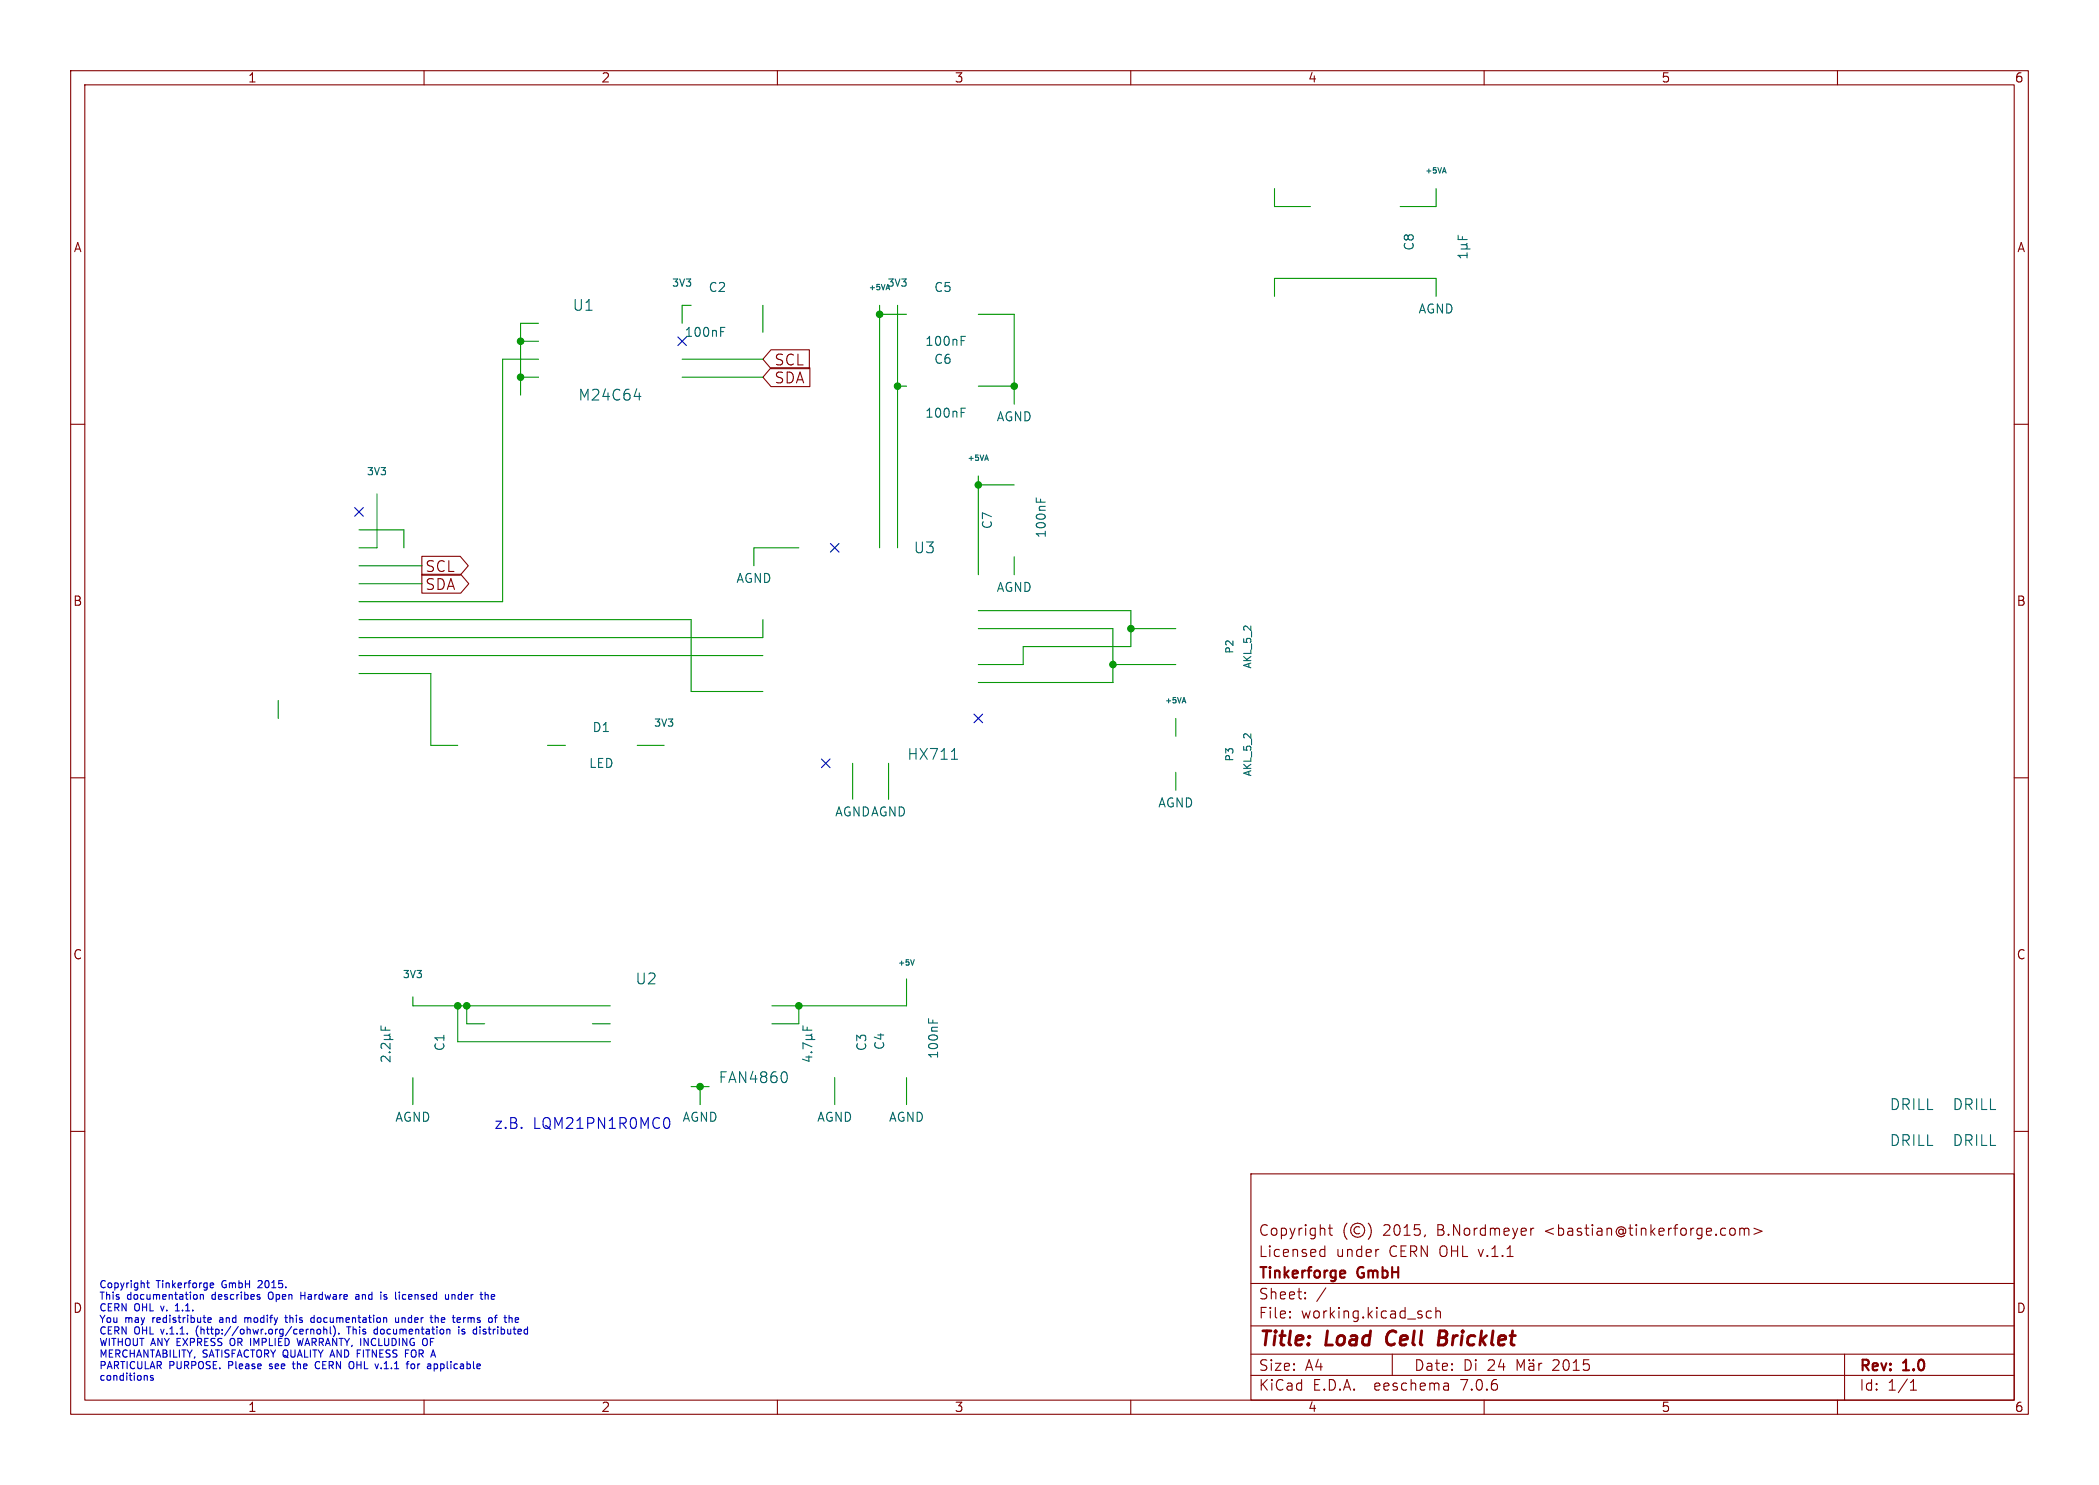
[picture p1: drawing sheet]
<svg xmlns="http://www.w3.org/2000/svg" width="297mm" height="210mm" viewBox="0 0 297 210" stroke-linecap="round" stroke-linejoin="round" font-family="sans-serif">
<g fill="none" stroke="#840000" stroke-width=".15">
<path d="M10 10h277v190h-277zM12 12h273v186h-273zM60 10v2M110 10v2M160 10v2M210 10v2M260 10v2M10 60h2M109.1 52h5.5v2.7h-5.5l-1.2-1.4zM109.1 49.5h5.4v2.6h-5.4l-1.2-1.3zM285 60h2M59.7 78.7h5.4l1.2 1.3-1.2 1.3h-5.4z"/>
<path d="M59.7 81.2h5.5l1.1 1.4-1.1 1.3h-5.5zM10 110h2M285 110h2M10 160h2M285 160h2M177 166h108v32h-108zM186.9 177.6l.1 .1 .5-.1M186.9 176.8l.1-.1 .5 .1M187.5 176.2v1.5M188 173.7h.5M188.2 173.2v1.3v.1l.3 .1M190.6 173a1.72 1.72 0 0 0 0 2.3"/>
<path d="M192.4 173.6a.52 .52 0 0 0-.8 .4 .52 .52 0 0 0 .8 .4M193.6 173a1.72 1.72 0 0 1 0 2.3M195 176.7h.1M201.7 174.6l-.2 .3M216.6 173.7v1M217 173.7l-.3 .1-.1 .2M245 173.7a.41 .41 0 0 1 .5 .3v.4a.41 .41 0 0 1-.5 .3M246.2 173.8a.37 .37 0 0 1 .6 .1M246.2 173.7v1M246.8 173.9l.2-.2 .4 .1 .1 .9M246.8 173.9v.8M248.2 173.7l1.1 .4-1.1 .5"/>
<path d="M60 198v2M110 198v2M160 198v2M177 194.5h108M177 191.5h108M177 187.5h108M177 181.5h108M182.5 186.3h.1l-.1 .1M182.5 186.3v.1M182.5 185.5v.1M182.5 185.5h.1l-.1 .1M184.7 183.6v.1"/>
<path d="M184.7 183.6h-.1l.1 .1M184.7 182.8v.1M184.7 182.8h-.1l.1 .1M187.6 182.1l-1.3 2M197 191.5v3M202.5 185.5l-.4-.1-.3 .3v.4l.2 .2 .1 .1 .4-.1M203.2 185.5a.37 .37 0 0 1 .6 .1v.8M203.2 184.9v1.5M204.9 195.7l.1 .9M205 196.5l-.2 .1M205 196h-.2M210 198v2"/>
<path d="M214.7 193.8v-1.5l.5 1.1 .5-1.1v1.5M216.4 192.9l.1-.1 .5 .1v.9M216.4 192.3l.1 .1h-.1M216.4 192.3l-.1 .1h.1M216.4 192.3v.1M217 192.3v.1M217 192.3l-.1 .1h.1M217 193.2h-.5a.29 .29 0 0 0-.2 .3 .29 .29 0 0 0 .2 .3l.5-.1M217.7 192.8v1M218.2 192.8l-.3 .1-.2 .2M260 198v2M261 191.5v6.5"/>
<path d="M270.3 196.6h.9M270.3 195.5l.4-.4v1.5"/>
<circle cx="192.1" cy="174" r="1"/>
</g>
<path d="M196.5 188.5a1.27 1.27 0 0 0 0 1.6M203.6 189.2h.7M204.3 189.2l.3 .1M204.4 188.2h-.7l-.2 2h.8l.2-.1M204.5 189.1l-.2 .1" fill="none" stroke="#840000" stroke-width=".4"/>
<path d="M190.1 179.7l.2 .1v.2l-.7 .2M190.3 180.6l-.2 .1" fill="none" stroke="#840000" stroke-width=".3"/>
<g fill="none" stroke="#0000c2" stroke-width=".15">
<path d="M94.3 158.1h.1a.95 .95 0 0 1 0 1.5h-.1M20.7 194.5l.1 .2v.5M20.7 181.4h.4M20.9 181.1v.9l.2 .1M21.7 194.6l-.3-.1-.1 .2v.1l.4 .1v.2h-.4M24.8 185.4h.6M25 184.5l-.2 .2M27.6 183.1h.2l.1 .2v.4h-.3M27.8 187.9v.7M28.3 183.2l.2-.1h.2l.1 .6M28.3 183.1v.6M29.4 186.7l.5-.1-.1-.2-.2-.1-.2 .2 .1 .5h.3"/>
<path d="M29.7 181.6l.2-.2h.2l.1 .2v.1l-.5 .1M29.7 182l.2 .1h.3M31.1 186.7v.3M32.6 189.4v.7M34.6 186.3v.7M34.9 186.3l-.3 .1M36.6 181.1l-.1 .1M36.7 183.4l.1 .2-.1 .1M36.7 183.1h.1M37.1 181.5l-.6 .6h.6M38 182.9v.7M38.1 193.5l.1 .1"/>
<path d="M38.2 192.9v.3M40.3 186.3h.4M40.4 186v.9l.3 .1M41.4 192.9h.3M41.5 192.5v.9l.2 .2M42 189.3l.3 1 .2-.7 .2 .7M42.6 182.7v1M42.6 183.2h.5M44 186.8l.2 .2h.3M44 188v.7M44 188.1l.1-.1h.3v.7M44.5 186.4l-.3-.1-.2 .2"/>
<path d="M44.5 186v1M44.8 192.6a.5 .5 0 0 0-.2 .6 .5 .5 0 0 0 .6 .3M44.9 188h.3l.2 .2v.3l-.2 .2-.3-.1-.1-.1zM45.8 188.1l.2-.1h.2v.7M45.8 187.6v1.1M46.7 187.6v.9l.2 .2M47.2 187.5a1.19 1.19 0 0 1 0 1.5M47.9 188.6v.1M49.3 187.6v1.1M49.9 192.6a.72 .72 0 0 1 0 .9M50.4 183.1h.3l.1 .6M50.5 191.4h.4"/>
<path d="M50.8 183.3l-.3 .1-.2 .1 .2 .2h.3M53 188.6l.1 .1 .3-.1M53.4 188h-.3l-.1 .1M53.4 187.6v1.1M54.3 183.7h.4M54.7 183.1h-.2l-.2 .1 .1 .2 .3 .1M56 186.3v.7h.3l.1-.1M56.4 186.3v.7M56.5 182.7v.1M56.9 186.3v.7M57 183.1l-.1 .2 .1 .4M57 186.3l-.1 .1"/>
<path d="M57.4 191.4h.3M58.2 192.9h.3l.2 .2v.3l-.2 .2-.3-.1-.1-.1zM60.3 189.3a.72 .72 0 0 1 0 .9M61.4 192.9h.3l.2 .2-.1 .4h-.4M61.6 186.4l.1-.1 .3 .1v.6M61.6 186v1M63 183.1l.1 .6h.2h.2M63.5 183.1v.6M63.5 188l.2 .1v.6M64 183.1v.6M64.3 183.1h-.2l-.1 .1M64.9 187.6v.1"/>
<path d="M64.9 188v.7M65 186.3l.2 .3-.5 .1M65.1 187h-.1M65.4 188.6h.3M65.6 186.3v.7M65.6 186.4v.1M65.7 188h-.2l-.1 .1v.2l.3 .1M67.9 187.6v.1M67.9 188v.7M68.8 183.1l.3 .1v.5M69.6 183.1v.6M70 186.3h.3"/>
<path d="M70 183.3l-.5 .1M70.3 186l-.2 .1v.9M72.9 187h.4M72.9 186.4l.3-.1 .2 .3-.5 .1"/>
</g>
<g fill="none" stroke="#009600" stroke-width=".15">
<path d="M180.3 26.7v2.5h5.1M203.2 26.7v2.5h-5.1M73.7 53.3h2.5M73.7 48.3h2.5M76.2 50.8h-5.1v34.3h-20.3M76.2 45.7h-2.5v10.2M96.5 50.8h11.4M96.5 53.3h11.4M97.8 43.2h-1.3v2.5M107.9 43.2v3.8M124.5 43.2v34.3M124.5 44.5h3.8"/>
<path d="M127 43.2v34.3M127 54.6h1.3M138.4 54.6h5.1M138.4 44.5h5.1v12.7M180.3 41.9v-2.5h22.9v2.5M50.8 74.9h6.3v2.6M53.3 69.9v7.6h-2.5M113 77.5h-6.3v2.5M138.4 67.3v14M138.4 68.6h5.1M143.5 78.7v2.6M39.4 99.1v2.5"/>
<path d="M50.8 87.6h47v10.2h10.1M50.8 80h8.9M50.8 95.3h10.2v10.1h3.8M50.8 82.6h8.9M50.8 92.7h57.1M107.9 87.6v2.6h-57.1M138.4 86.4h21.6v5h-15.2v2.6h-6.4M138.4 88.9h19.1v7.6h-19.1M157.5 94h8.9M160 88.9h6.4M77.5 105.4h2.5M90.2 105.4h3.8"/>
<path d="M120.6 108v5M125.7 108v5M166.4 101.6v2.5M166.4 109.2v2.6M128.3 138.4v3.8h-19.1M58.4 141v1.2h28M58.4 152.4v3.8M64.8 142.2v5.1h21.6M66 142.2v2.6h2.6M83.8 144.8h2.6M97.8 153.7h2.5M99.1 153.7v2.5"/>
<path d="M113 142.2v2.6h-3.8M118.1 152.4v3.8M128.3 152.4v3.8"/>
</g>
<path d="M95.9 47.7l1.2 1.2M97.1 47.7l-1.2 1.2M50.2 71.8l1.2 1.2M51.4 71.8l-1.2 1.2M117.5 76.9l1.2 1.2M118.7 76.9l-1.2 1.2M116.2 107.3l1.2 1.3M117.4 107.3l-1.2 1.3M137.8 101l1.2 1.2M139 101l-1.2 1.2" fill="none" stroke="#000084" stroke-width=".15"/>
<g fill="none" stroke="#006464" stroke-width=".15">
<path d="M204.4 23.7l.2 .8M206.3 33.3v.6h1.3M206.7 35.2h1.3M206.7 34.6h.7M206.9 33.5v.4M207.4 34.6l.2 .2v.2l-.2 .2M207.6 35.8v.7M207.6 36.1h-1.3l.4 .4M207.6 34.4l-.2 .2M89.7 56.1h1M90.5 55.6v1M102 46.9h.4"/>
<path d="M102 46.3h.6M136 58.3h.4M136 57.7h.6M136 48.2h.4M136 47.6h.6M139.6 64.4l.2 .7M146.6 70.4v.6M147.2 70.6v.4M167.5 98.6l.3 .8M134.6 107.4h.9M129.4 135.7l-.3 .8M53.9 145.1v.6h1.3"/>
<path d="M54.3 147h1.3M54.3 146.4h.7M54.5 145.3v.4M55 146.4l.2 .2v.2l-.2 .2M55.1 148.8h.1M55.2 149.4v.8l-.7-.8h-.2h-.3l-.1 .2v.3l.1 .2M55.2 147.6v.7l-.7-.7h-.2h-.3l-.1 .2v.3l.1 .2M55.2 146.2l-.2 .2M111.2 151.6a1.14 1.14 0 0 1 0 1.4M113.6 145.1v.6h1.3M114 149.5h.9M114 147h1.3"/>
<path d="M114 146.4h.7M114.2 145.3v.4M114.5 149.3v.8l-1-.3M114.7 146.4l.2 .2v.2l-.2 .2M114.8 148.8h.1M114.9 148l-1.3-.5v.8M114.9 146.2l-.2 .2M131.4 144.1v.6M132 144.2v.5"/>
</g>
<g fill="#009600" stroke="#009600" stroke-width=".15">
<circle cx="73.7" cy="48.3" r=".46"/>
<circle cx="73.7" cy="53.3" r=".46"/>
<circle cx="124.5" cy="44.5" r=".46"/>
<circle cx="127" cy="54.6" r=".46"/>
<circle cx="138.4" cy="68.6" r=".46"/>
<circle cx="143.5" cy="54.6" r=".46"/>
<circle cx="157.5" cy="94" r=".46"/>
<circle cx="160" cy="88.9" r=".46"/>
<circle cx="66" cy="142.2" r=".46"/>
<circle cx="64.8" cy="142.2" r=".46"/>
<circle cx="113" cy="142.2" r=".46"/>
<circle cx="99.1" cy="153.7" r=".46"/>
</g>
<g font-size="2.8" fill="#840000">
<text x="178" y="190.9">Title:</text>
<text x="187.7" y="190.9">Load</text>
<text x="197" y="190.9">Cell</text>
<text x="205.2" y="190.9">Bricklet</text>
</g>
<g font-size="2.1" fill="#006464">
<text x="80.9" y="44.2">U1</text>
<text x="81.7" y="56.9">M24C64</text>
<text x="129.2" y="78.5">U3</text>
<text x="128.3" y="107.7">HX711</text>
<text x="89.8" y="139.4">U2</text>
<text x="101.6" y="153.4">FAN4860</text>
<text x="267.3" y="157.2">DRILL</text>
<text x="276.2" y="157.2">DRILL</text>
<text x="267.3" y="162.3">DRILL</text>
<text x="276.2" y="162.3">DRILL</text>
</g>
<g font-size="2.1" fill="#840000">
<text x="109.5" y="51.9">SCL</text>
<text x="109.5" y="54.4">SDA</text>
<text x="60.1" y="83.6">SDA</text>
<text x="60.1" y="81.1">SCL</text>
<text x="178" y="178">Licensed</text>
<text x="178" y="175">Copyright</text>
<text x="189" y="178">under</text>
<text x="195.7" y="175">2015,</text>
<text x="196.6" y="178">CERN OHL v.1.1</text>
<text x="203.5" y="175">B.Nordmeyer</text>
<text x="218.8" y="175">&lt;bastian@tinkerforge.com&gt;</text>
<text x="178" y="184">Sheet:</text>
<text x="178" y="181.2">Tinkerforge</text>
<text x="192.2" y="181.2">GmbH</text>
<text x="178" y="186.7">File:</text>
<text x="184.1" y="186.7">working.kicad_sch</text>
<text x="178" y="196.9">KiCad</text>
<text x="178" y="194.1">Size:</text>
<text x="184.7" y="194.1">A4</text>
<text x="185.7" y="196.9">E.D.A.</text>
<text x="194.6" y="196.9">eeschema</text>
<text x="200" y="194.1">Date:</text>
<text x="207" y="196.9">7.0.6</text>
<text x="207" y="194.1">Di</text>
<text x="210.5" y="194.1">24</text>
<text x="220" y="194.1">2015</text>
<text x="263" y="194.3">Rev:</text>
<text x="263" y="196.9">Id:</text>
<text x="267.1" y="196.9">1/1</text>
<text x="269.4" y="194.3">1.0</text>
</g>
<g font-size="2.1" fill="#0000c2">
<text x="69.8" y="159.8">z.B.</text>
<text x="75.4" y="159.8">LQM21PN1R0MC0</text>
</g>
<g font-size="1.8" fill="#840000">
<text x="35" y="11.9">1</text>
<text x="85" y="11.9">2</text>
<text x="135" y="11.9">3</text>
<text x="185" y="11.9">4</text>
<text x="235" y="11.9">5</text>
<text x="285" y="11.9">6</text>
<text x="10.3" y="35.9">A</text>
<text x="285.3" y="35.9">A</text>
<text x="10.3" y="85.9">B</text>
<text x="285.3" y="85.9">B</text>
<text x="10.3" y="135.9">C</text>
<text x="285.3" y="135.9">C</text>
<text x="10.3" y="185.9">D</text>
<text x="285.3" y="185.9">D</text>
<text x="35" y="199.9">1</text>
<text x="85" y="199.9">2</text>
<text x="135" y="199.9">3</text>
<text x="185" y="199.9">4</text>
<text x="235" y="199.9">5</text>
<text x="285" y="199.9">6</text>
</g>
<g font-size="1.8" fill="#006464">
<text x="200.3" y="35.6" transform="rotate(-90 200.3 35.6)">C8</text>
<text x="100.2" y="41.5">C2</text>
<text x="132.1" y="41.5">C5</text>
<text x="96.8" y="47.9">100nF</text>
<text x="200.6" y="44.6">AGND</text>
<text x="130.8" y="49.1">100nF</text>
<text x="132.1" y="51.7">C6</text>
<text x="130.8" y="59.3">100nF</text>
<text x="140.9" y="59.8">AGND</text>
<text x="140.6" y="74.9" transform="rotate(-90 140.6 74.9)">C7</text>
<text x="148.2" y="76.2" transform="rotate(-90 148.2 76.2)">100nF</text>
<text x="104.1" y="82.7">AGND</text>
<text x="140.9" y="83.9">AGND</text>
<text x="83.7" y="103.7">D1</text>
<text x="83.3" y="108.8">LED</text>
<text x="118.1" y="115.7">AGNDAGND</text>
<text x="163.8" y="114.4">AGND</text>
<text x="63.1" y="148.7" transform="rotate(-90 63.1 148.7)">C1</text>
<text x="122.8" y="148.7" transform="rotate(-90 122.8 148.7)">C3</text>
<text x="125.3" y="148.6" transform="rotate(-90 125.3 148.6)">C4</text>
<text x="132.9" y="149.9" transform="rotate(-90 132.9 149.9)">100nF</text>
<text x="55.8" y="158.9">AGND</text>
<text x="96.5" y="158.9">AGND</text>
<text x="115.5" y="158.9">AGND</text>
<text x="125.7" y="158.9">AGND</text>
</g>
<g font-size="1.4" fill="#006464">
<text x="95" y="40.7">3V3</text>
<text x="125.5" y="40.7">3V3</text>
<text x="51.8" y="67.4">3V3</text>
<text x="174.7" y="92.6" transform="rotate(-90 174.7 92.6)">P2</text>
<text x="177.3" y="94.7" transform="rotate(-90 177.3 94.7)">AKL_5_2</text>
<text x="92.4" y="103">3V3</text>
<text x="174.7" y="107.8" transform="rotate(-90 174.7 107.8)">P3</text>
<text x="177.3" y="109.9" transform="rotate(-90 177.3 109.9)">AKL_5_2</text>
<text x="56.9" y="138.5">3V3</text>
</g>
<g font-size="1.4" fill="#0000c2">
<text x="14" y="182.2">Copyright</text>
<text x="14" y="183.9">This</text>
<text x="14" y="185.5">CERN</text>
<text x="18" y="183.9">documentation</text>
<text x="19" y="185.5">OHL</text>
<text x="22.2" y="182.2">Tinkerforge</text>
<text x="23" y="185.5">v.</text>
<text x="25.3" y="185.5">1.1.</text>
<text x="30.2" y="183.9">describes</text>
<text x="31.6" y="182.2">GmbH</text>
<text x="37" y="182.2">2015.</text>
<text x="38.4" y="183.9">Open</text>
<text x="43.2" y="183.9">Hardware</text>
<text x="51.3" y="183.9">and</text>
<text x="55.1" y="183.9">is</text>
<text x="57.4" y="183.9">licensed</text>
<text x="64.7" y="183.9">under</text>
<text x="70" y="183.9">the</text>
<text x="14" y="187.2">You</text>
<text x="14" y="188.8">CERN</text>
<text x="14" y="190.4">WITHOUT ANY EXPRESS</text>
<text x="17.7" y="187.2">may</text>
<text x="19" y="188.8">OHL</text>
<text x="21.8" y="187.2">redistribute</text>
<text x="23" y="188.8">v.1.1.</text>
<text x="28.2" y="188.8">(http://ohwr.org/cernohl).</text>
<text x="31.5" y="187.2">and</text>
<text x="33" y="190.4">OR IMPLIED</text>
<text x="35.3" y="187.2">modify</text>
<text x="41.4" y="187.2">this</text>
<text x="43.1" y="190.4">WARRANTY, INCLUDING</text>
<text x="45.2" y="187.2">documentation</text>
<text x="49.9" y="188.8">This</text>
<text x="53.9" y="188.8">documentation</text>
<text x="57.4" y="187.2">under</text>
<text x="61.3" y="190.4">OF</text>
<text x="62.7" y="187.2">the</text>
<text x="66.1" y="187.2">terms</text>
<text x="66.1" y="188.8">is</text>
<text x="68.4" y="188.8">distributed</text>
<text x="71.4" y="187.2">of</text>
<text x="14" y="192.1">MERCHANTABILITY,</text>
<text x="14" y="193.7">PARTICULAR</text>
<text x="14" y="195.3">conditions</text>
<text x="23.9" y="193.7">PURPOSE.</text>
<text x="28.7" y="192.1">SATISFACTORY QUALITY AND</text>
<text x="32.5" y="193.7">Please</text>
<text x="38.6" y="193.7">see</text>
<text x="42.2" y="193.7">the</text>
<text x="45.6" y="193.7">CERN</text>
<text x="50.6" y="193.7">OHL</text>
<text x="51.2" y="192.1">FITNESS</text>
<text x="54.6" y="193.7">v.1.1</text>
<text x="58.3" y="192.1">FOR</text>
<text x="59.3" y="193.7">for</text>
<text x="62.5" y="193.7">applicable</text>
</g>
<g font-size="1.1" fill="#006464">
<text x="201.6" y="24.7">+5VA</text>
<text x="122.8" y="41.2">+5VA</text>
<text x="136.8" y="65.4">+5VA</text>
<text x="164.7" y="99.7">+5VA</text>
<text x="127" y="136.8">+5V</text>
</g>
</svg>
